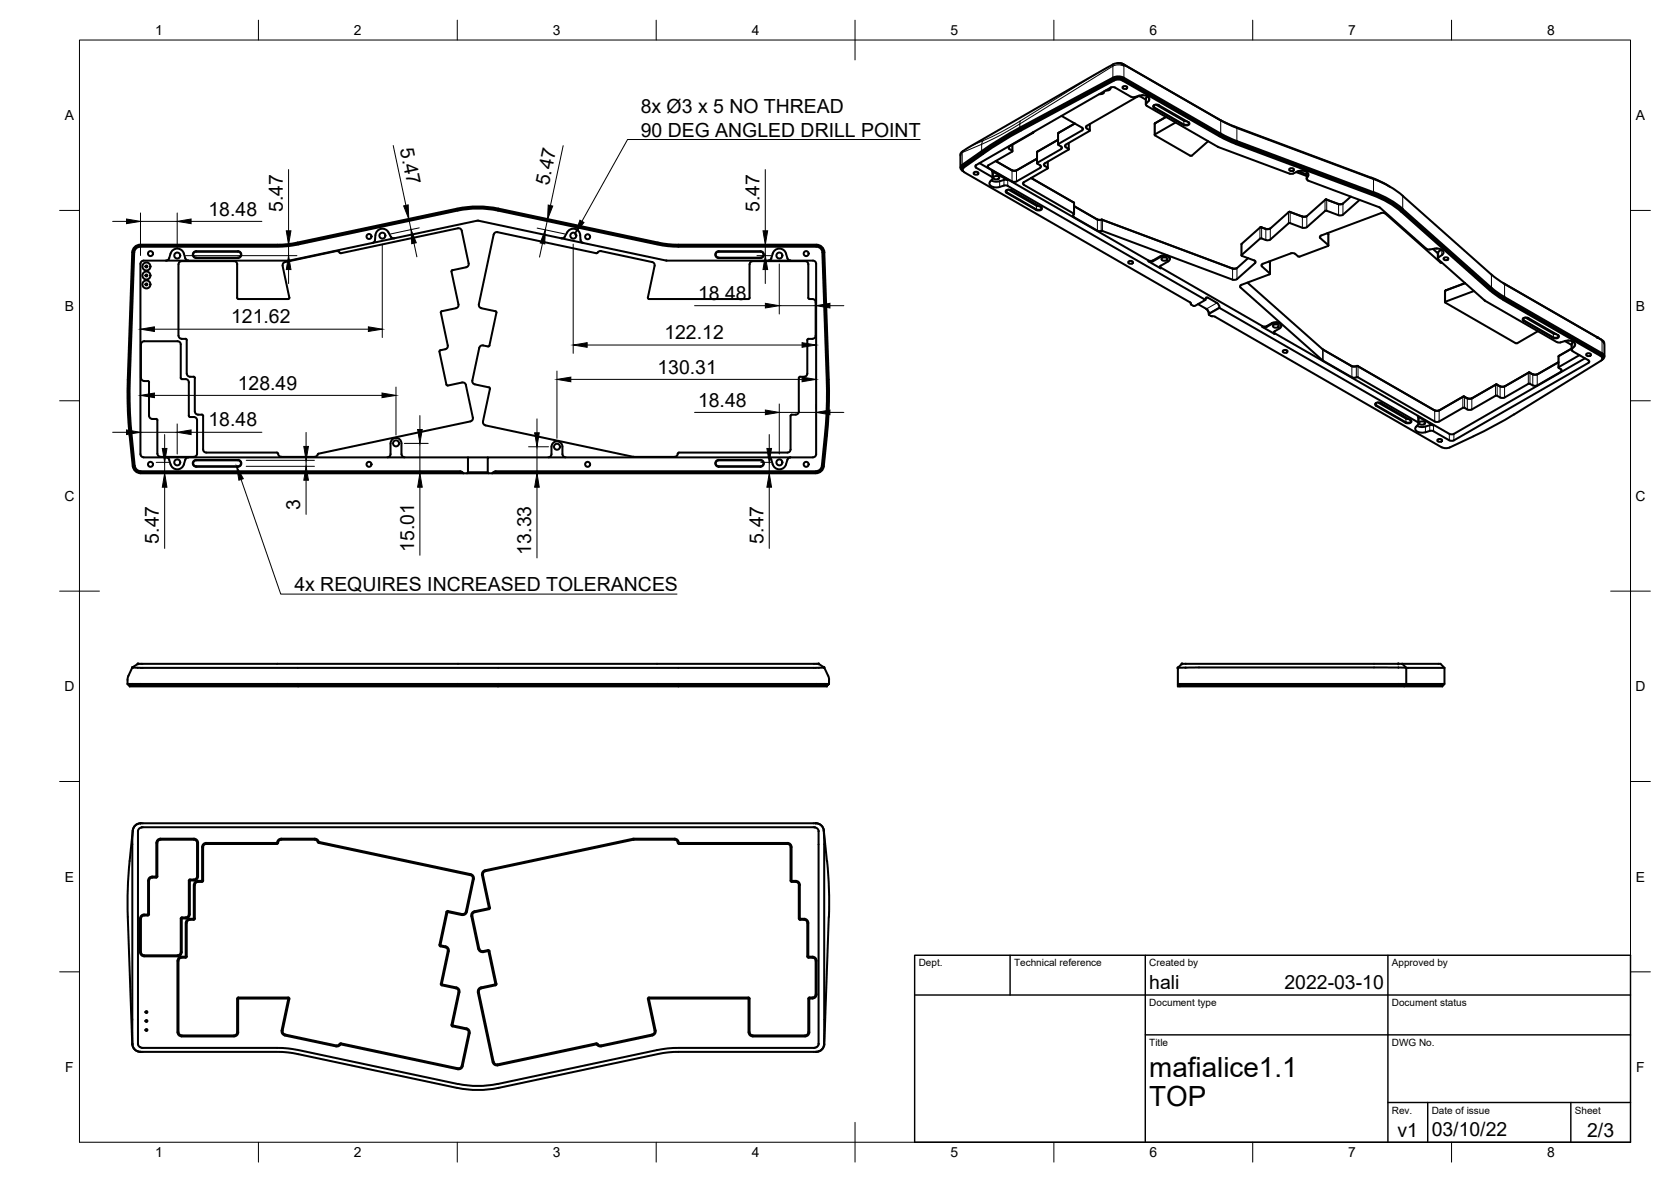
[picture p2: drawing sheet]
<svg xmlns="http://www.w3.org/2000/svg" width="420mm" height="297mm" viewBox="0 0 420 297" stroke-linecap="round" stroke-linejoin="round" font-family="sans-serif">
<!-- layer: Visible -->
<g fill="none" stroke="#000" stroke-width=".51">
<path d="M279.8 19.5l-25.2 13.6-7.8 4.9M279.8 19.5l1.4-.3 1.4 .3 24.3 14.1 2.3 1.1 36.2 13.6M280 19.8l-27.9 15.2-9.9 6.7-.4 .6 .3 .7M280 19.8l1.5-.2 .9 .2 24.4 14.1 4.1 1.9M280.9 15.9l1.4 .1 24.6 14.3 4.1 1.8M282.2 20l24.4 14M282.2 19.9l-1.2-.2-.8 .2-25.3 13.6-7.7 4.9M282.6 16.2h.1M283.1 16.5l-1.6-.6-1.7 .3-36.5 21-1.7 1.4-.1 3.6M246.8 38l-4.8 3.4a.86 .86 0 0 0-.5 .9 .86 .86 0 0 0 .6 .7M247.2 38.4l-4.8 3.4-.3 .4-.1 .5M253.8 37.5l.7 .4"/>
<path d="M253.8 36.8l-.2 .3 .2 .3M254.5 38.1l-6 3.4M254.5 37.8v.3M254.6 36.4v1.6M259.8 33.2l-6 3.6M259.8 33.2v.1M260.8 39.9l-5.2 2.9-.6 .2-.5-.2-4.1-2.3M260.8 38.1v2.9M266 35.1l-5.2 3 .2-.1M266 33.5v2.8M266.1 36.4l.7 .4M266.2 33.4l-.1 .1"/>
<path d="M266.2 36.2v.2M266.3 33.3l-.2 .1M266.8 36.8l.2 .3-.2 .3-6 3.5M266.9 29.1l5.2 3 .2 .3-.2 .3-6 3.5M268.6 37.6l-5.9 3.5-.2 .4 .9 .6v.3l-6 3.4-.2 .3 .2 .3M268.7 35.9v1.6M270.3 31l-4.2 2.4M273.2 32.3l.8 .5-6.2 3.7v.3l.8 .6 .1 .2M274 31.2v1.6M277.6 23a.86 .86 0 0 1-1.2 .7M279.2 22a.86 .86 0 0 1-1.2 .7M279.3 22l-33.9 19.5"/>
<path d="M279.3 22l.5-.1 .6 .1 4 2.3a2.47 2.47 0 0 0 2-.2l1.7 .9M282.4 21.7a.68 .68 0 0 1 1 .4 .68 .68 0 0 1-.6 .3 .68 .68 0 0 1-.6-.5zM285.9 24.3l-12.6 7.3-.3 .3 .3 .4M286.4 24h1.3a.98 .98 0 0 1 1 .3 .98 .98 0 0 1 .1 1.1M286.7 24.2l-.8 .1M287.1 23.9h.3M288.1 24.8v1.5M288.2 24.6l-.1 .2M288.5 24.3l-.3 .3M288.8 25.4l-.7 .8 .3 .4 17.8 10.3 18 6.7h1M290.2 27.1l7.4 4.3M290.2 26.4l-.1 .2 .2 .4"/>
<path d="M290.3 27l7.4 4.3M290.4 31l2.8-1.6zM290.4 31l-.1 2.9M290.7 26.3l7 4M291.4 26.4l7.4 4.3M291.4 26.4l-.6-.1-.6 .1-.3 .4 .3 .3M295.6 30.8l-5.3 3.1 9.1 5.3 .3-.1 4.1-3.6M297.7 30.3l.7 .2M298.8 30.7l.2 .2a.81 .81 0 0 1-1.3 .4M298.8 30.7l.3 .3-.3 .4-.6 .1-.6-.1M306.3 29.8l4.2 2 34.3 12.9M306.6 34.3l-24.4-14.1-1.2-.2-.8 .2-26.2 14.1-6.8 4.4-4.9 3.4-.3 .6 .5 .6 56.7 32.7"/>
<path d="M306.6 34l4.2 1.9M306.6 34.3l4.2 1.9M310.7 36.2l34.4 12.8a23.3 23.3 0 0 1 7.2 4.2M310.7 35.9l34.4 12.9M310.9 35.8l34.3 12.8M311 32.2l34.4 12.8a23.7 23.7 0 0 1 7.3 4.2l22.3 19.8 3.3 2.3M94.4 59.1l-.2 1.5-.5 .4M94.4 59.1a1.75 1.75 0 0 1 1.4-1.6 1.75 1.75 0 0 1 1.9 .9l.7 1.3 .7 .2M114.9 52.4l-42.6 9-37 .1a2 2 0 0 0-2 1.9l-1.2 32v5.6a150.9 150.9 0 0 0 1.3 16.1M115 52.4a25 25 0 0 1 10.4 0l42.6 9 37.3 .1a2 2 0 0 1 2 1.9M115 52.7l-40.1 8.5-2.6 .4-2.6 .2h-34.4a1.75 1.75 0 0 0-1.8 1.6l-1.1 32-.1 5.6a138.9 138.9 0 0 0 1.4 16.5 1.75 1.75 0 0 0 1.7 1.2h80.8M115 52.7a24.8 24.8 0 0 1 10.3 0l40 8.5 2.7 .4 2.6 .2h34.7a1.75 1.75 0 0 1 1.7 1.6l1.1 32 .1 5.6a143.5 143.5 0 0 1-1.4 16.5 1.75 1.75 0 0 1-1.6 1.2h-81.2"/>
<path d="M116.1 58l1.7 8.2a.79 .79 0 0 1-.6 1M116.1 58a.79 .79 0 0 0-1-.6l-29.4 6.2-.7-.4-.5-.1-12.8 2.8a.79 .79 0 0 0-.6 .9M141.2 59.9l.5-.1 .3-.3a2.25 2.25 0 0 1 2.5-2 2.2 2.2 0 0 1 1.5 2.8l.2 .5 .4 .2M245 43.3a.68 .68 0 0 1 1 .3 .68 .68 0 0 1-.6 .3 .68 .68 0 0 1-.6-.5zM245.4 42.1l4.2 2.5v.4l-.8 .9a1.54 1.54 0 0 0 2.1 1.2l.5-.1a2.1 2.1 0 0 1 2-.3l49.7 28.7-2.7 1.5-.9-.4-.3-.5M245.4 41.5l-.2 .3 .2 .3M246.3 41l42.5 24.4 .8 .1 2.2-1.1a1.64 1.64 0 0 1 2.4 .5v.2M248.5 41.5l-.2 .3 .2 .4M249.2 45.3l.8 .3 1.4-.1M249.7 44.8v-1.5l-.3-.3 4 2.3a2.23 2.23 0 0 0-2 .3M250 44.4l.5-.2a.58 .58 0 0 1 .7 .6l-.7 .3a.58 .58 0 0 1-.7-.6zM252.9 47.9l.5-.2 .9 .1 7.4 4.3 .2 .5-.4 .3-1-.1-7.4-4.3z"/>
<path d="M253.1 47.8l-.1 .2 .2 .4 7.4 4.2 .5 .2a.59 .59 0 0 0 .8-.6l-.2-.2M253.6 47.7l7 4 .7 .1M254.3 42.7l.7 .2 .8-.2M257.4 46.4l12.6 7.3v.2M259.3 44.7l10.7 6.2-.2-.1M260.8 41.1l.9 .6-.2 .5-5.9 3.4-.6 .1-.5-.1-6-3.4M260.8 40.9v.2M263.5 40.6v1.6M270 50.9l.1 2.9M270 54.6l6.2 3.4h1l33 12.3 .8-.1 4.7-4.3-.1-.3-3.3-1.3-.1-.2M270 53.9l-.2 .4 .2 .2M270.1 51.8l6.1 3.5h1l32.7 12.2 .6 .1 .5-.2 2.8-2.5"/>
<path d="M275.8 55.1l1.2 .1M277 55.2h.1M277.1 55.2l32.7 12.2M316.8 57.2l-4.6 4.1M316.8 57.2l.4-.1 1.1 .5M316.8 57.2l.3-.1 1.1 .4M319.4 57.4l-.5 .2-.6-.1M324.2 53.2l-.2 .1M324.3 53.2h-.1M324.3 53.2l3.2 1.2M324.3 42.4a.68 .68 0 0 1 1.1 .3 .68 .68 0 0 1-.7 .3 .68 .68 0 0 1-.6-.5zM324.4 53.3h-.4l-4.6 4.1-1.2 .1"/>
<path d="M325.2 43.6a2.82 2.82 0 0 1 3.7 0v.6l-.3 .7M325.9 43.3l2.6 .9M326.4 43l2.1 .8M327.1 42.9h.3M327.5 57.2l-3.4-1.1-4.7 4.1M328.6 54.3l-1.2 .1M328.6 54.3l-.5 .2-.6-.1M328.6 44.9l.1 .3 .2 .2M328.6 43.4l-.1 1.6M328.7 43.3l-.1 .1M328.9 45.4l18.1 6.8M332 59.8l2 1.8-.1 .2"/>
<path d="M332.2 59.2l15-5.7h.6l.5 .2 13.9 12.3h.4M332.2 59.2l-.3 .3 .1 .3M333.2 53l-4.6 4.1-.5 .2-.6-.1M333.2 50.2l.3-.1 2.9 1.1h1.2M333.6 53h-.4M333.7 58.6l.3 .2M334 58.8v2.9M339.7 49.4l-2 1.8-.5 .2-3.9-1.2-4.7 4.1M341.9 50.2l-4.4 3.9h-.9l-3-1.1M344.8 44.6l2.4 1 2.3 1.3M345.1 48.7a23.3 23.3 0 0 1 7.2 4.2M345.2 48.6a23.5 23.5 0 0 1 7.3 4.2l22.3 19.8"/>
<path d="M345.4 48.3a23.7 23.7 0 0 1 7.3 4.2M347 52.2l11.6 10.3a2.22 2.22 0 0 0 2.1 0l1.3 .1a.84 .84 0 0 1 .9 .5 .84 .84 0 0 1-.4 1l-.9 .7 .1 .4M352.3 52.9l23.6 20.8 26.6 15.5 .4 .6M352.3 53.2l22.3 19.8 3.4 2.3M352.7 52.5l23.6 20.9 26.5 15.4a.86 .86 0 0 1 .6 .8 .86 .86 0 0 1-.6 .8M36.1 65.5a.83 .83 0 0 0-.8 .8v47.8a.79 .79 0 0 0 .8 .8M42.5 64.9l-.3 .4-.4 .2M46.2 63.7l.5 1.4 .7 .4M46.2 63.7a1.75 1.75 0 0 0-1.6-1.2 1.75 1.75 0 0 0-1.7 1.2l-.4 1.2M48.8 63.5l.5-.2 10.5-.1a.75 .75 0 0 1 .8 .8 .75 .75 0 0 1-.8 .7h-10.5a.75 .75 0 0 1-.7-.4 .75 .75 0 0 1 .2-.8zM49.3 63.1h10.5M49.3 63.1a.86 .86 0 0 0-.8 .9 .86 .86 0 0 0 .8 .8h10.5a.86 .86 0 0 0 .9-.8 .86 .86 0 0 0-.9-.9"/>
<path d="M71.1 66.8l1.6 8M72.8 74.8l-.3 .3h-12.7l-.2-.2v-8.5a.79 .79 0 0 0-.8-.8h-13.1a.83 .83 0 0 0-.8 .8v17.9a.79 .79 0 0 0 .8 .8M72.8 65.5h-36.7M117.2 67.2l-3.4 .7-.3 .2 1.8 8.4a.79 .79 0 0 1-.6 .9l-3.6 .8-.3 .2 1.8 8.4a.79 .79 0 0 1-.6 .9l-1.3 .3M120.4 76.5a.83 .83 0 0 0 .6 1l3.6 .7 .2 .2-1.7 8.4-.4 .3-1.2-.3a.82 .82 0 0 0-1 .6l-1.7 8.2a.79 .79 0 0 0 .6 1M146.6 61.1l-26.4-5.7-47.4 10.1M146.6 61.1l20.9 4.4M162.9 74.8l1.7-8a.79 .79 0 0 0-.6-.9l-12.9-2.8-.5 .1-.7 .4-24.8-5.3a.79 .79 0 0 0-1 .6l-3.7 17.6M162.9 74.8l.3 .3h25M167.5 65.5h36.9a.79 .79 0 0 1 .8 .8v47.8a.79 .79 0 0 1-.8 .8M180.2 63.5l.5-.2 10.5-.1a.75 .75 0 0 1 .8 .8 .75 .75 0 0 1-.8 .7h-10.5a.75 .75 0 0 1-.7-.4 .75 .75 0 0 1 .2-.8zM180.7 63.1h10.5"/>
<path d="M180.7 63.1a.86 .86 0 0 0-.8 .9 .86 .86 0 0 0 .8 .8h10.5a.86 .86 0 0 0 .9-.8 .86 .86 0 0 0-.9-.9M188.5 66.4v8.5M188.5 74.8l-.3 .3M193.2 65.5l.5-.2 .2-.4a2.52 2.52 0 0 1 1.6-2.4 1.75 1.75 0 0 1 2.1 1.2l.5 1.4 .7 .4M202.4 65.6h-13.1a.79 .79 0 0 0-.8 .8M202.4 65.6a.79 .79 0 0 1 .8 .8v8.5l.2 .2h.9a.79 .79 0 0 1 .8 .8v8.5a.79 .79 0 0 1-.8 .7M207.3 63.4l1.1 32v5.6a150.9 150.9 0 0 1-1.3 16.1M283.8 65.7a.68 .68 0 0 1 1.1 .3 .68 .68 0 0 1-.7 .3 .68 .68 0 0 1-.5-.5zM291.6 67l.2 .2M291.8 67.4l-.1-.5 2.4-1.5a1.06 1.06 0 0 0-1.5-1.1l-3 1.5-.8-.1 3 1.7M291.8 67.2l25.6 14.7M292.3 64.8l.5-.1a.58 .58 0 0 1 .7 .5l-.7 .3a.58 .58 0 0 1-.7-.5z"/>
<path d="M299.4 76.2v.2M301.2 76.4l2.4 1.4 .4 .9M303.1 75.4l.2-.6h.4l2.5 1.5 .4 1.1M303.2 77.6l.6 .6 .2 .7M304 78.7v.2M305.5 79.6l57 32.8M305.6 79.6l-1.1-.2-.5-.3v-.2l2.6-1.5 49.9 28.7 .2 .4-.1 .1M311 67.4h-1.2M312.1 61.4v2.8M312.1 71.6l-.3 .3 .1 .3 20.8 18.4M312.2 61.3l-.1 .1M313.6 71l19.1 16.9"/>
<path d="M318.3 60.3l-1.1-.4-.4 .1-4.6 4.1M319 65.7l.3 .3v2.8M319.4 60.2l-.5 .2-.6-.1M333.9 61.8l-7.1 2.7-.4-.1a1.61 1.61 0 0 0-1.5-.8l-7.6 2.8v.5l2 1.9-7.2 2.8M360.3 62.6l1.2 1.1M361.1 62.4h.2M361.5 63.5v1.4M361.7 65.2l11.6 10.3M362.4 62.7l-.9 .8M363.1 64.8a.68 .68 0 0 1 1.1 .3 .68 .68 0 0 1-.7 .3 .68 .68 0 0 1-.5-.5zM363.5 75.8l-.1 .2 17.7 10.2h.4l5.2-3M363.6 72.9h.1"/>
<path d="M368.4 71.1l-5 1.9M368.4 71.2l-5 1.9-.1 2.8M370.6 73.1l-7.1 2.7M373.3 75.5l18.1 10.5M374.8 72.6l3.3 2.4M378 75.4l24.5 14.1a.64 .64 0 0 1 .4 .6 .64 .64 0 0 1-.4 .6M378 71.2l25 14.4 .4 .9v3.1M378.1 75l24.6 14.1M383.1 79.9l-.1 .4 .2 .2M383.6 79.8l7 4 .7 .1M384.3 79.9l7.4 4.3M384.3 79.9l-.9-.1-.6 .5 .3 .3 7.4 4.3"/>
<path d="M35.5 95a.79 .79 0 0 0 .7 .7M36.2 95.8l1.2 .1 .1 8.6a.83 .83 0 0 0 .8 .8h1l.3 .3M36.2 85.8h8.5a.79 .79 0 0 1 .7 .7v8.5l.4 .3h.9M36.2 85.8a.79 .79 0 0 0-.7 .7l-.1 8.5M45.7 85.2h1M46.7 85.1l.2 .4 .1 8.4a.79 .79 0 0 0 .8 .8h.9M46.7 95.3a.79 .79 0 0 1 .8 .8M47.5 96.1v8.4M48.7 94.7l.3 .3M49 95v8.4M110.7 88l-.2 .4 1.7 8.3M112.3 96.6l.3 .3"/>
<path d="M116.2 96.1l-3.6 .8M116.2 96.1a.79 .79 0 0 1 .9 .6l1.8 8.3M119.4 96.6l3.6 .8M123 97.3l.2 .4-1.7 8.2a.79 .79 0 0 0 .6 1M200.9 95v8.4M202.2 94.7h-1l-.3 .3M203.3 85.2h1M203.3 85.1l-.3 .3v8.5a.79 .79 0 0 1-.8 .8M317.4 81.9l.6 .2 .5-.2M319.8 81.4l-1.5 .8-.9-.1 3.1 1.8-.2-.5 1.5-.9M319.8 81.4l1.2-.3a.93 .93 0 0 1 1.1 1.1l-.3 .3M320.3 83.5l.2 .2"/>
<path d="M320.3 81.6l.5-.1a.58 .58 0 0 1 .7 .5l-.7 .4a.58 .58 0 0 1-.7-.6zM320.5 83.7l43.9 25.3M322.2 81.7a1.62 1.62 0 0 0-2.4-.5l-1.3 .7M322.2 81.8v.1M322.7 88a.68 .68 0 0 1 1 .4 .68 .68 0 0 1-.6 .3 .68 .68 0 0 1-.6-.5zM332.7 87.8l7.2 4.2M332.7 90.6l7.2 4.2M339.8 91.9l.7 .2 .8-.2 19.3 11.1 .7 .2 .7-.2M339.9 92l.6 .1 1-.1 19.5 11.2 .9-.1 6.1-3.5M339.9 94.8l.6 .1 1-.1M341.5 94.8l19.5 11.2 .9-.1 5.9-3.4M367.8 99.7h.5"/>
<path d="M368.1 99.6l.7 .4M368.3 99.7l.6 .4M376 96.7h.5M376.2 96.6h.1M376.2 96.6l-6.1 3.5M376.3 96.6l.9 .5M377 97l.8 .2 .7-.2M377.2 99.9l-.7-.4h-.5l-6.2 3.5a1.78 1.78 0 0 1-1.5-.5M377.2 97.1l.6 .1 .5-.1M377.2 99.9l.6 .1 .5-.1M383.2 80.5l7.4 4.3 .5 .1a.59 .59 0 0 0 .8-.5l-.2-.2M384.3 96.5l-6 3.4"/>
<path d="M384.3 93.7h.4M384.3 96.5h.4M385.2 94l.8 .1 .7-.1M385.4 94.1l-.9-.5-6.2 3.5M385.4 94.1l.6 .1 .5-.1M391.5 86a2.21 2.21 0 0 0 2-.3l1.7 1M391.7 84.2l.3 .4-.3 .3-.6 .2-.6-.2M391.9 91l-5.4 3.1M391.9 89.4v3M391.9 92.2v.3l.7 .4-.1 .5-6.2 3.5a1.89 1.89 0 0 1-1.6-.4M392.1 89.4l-.2 .1M393.5 85.7l1.3-.1a.98 .98 0 0 1 1 .4 .98 .98 0 0 1 .1 1.1l-.7 .6 .2 .5"/>
<path d="M394.2 85.6h.3M395.2 87.6l-3.3 1.9M395.2 86.5v1.4M395.4 88.3l4 2.2 .2 .5-34 19.7M395.6 85.9l-.4 .6M397.2 89.2l-5.3 3.1M398.5 90.1l-32.9 18.9M399 88.9a.68 .68 0 0 1 1 .3 .68 .68 0 0 1-.6 .3 .68 .68 0 0 1-.6-.5zM401.7 84.8l.8 .5M402.5 90.7l-21.8 13.4M402.7 89.1a.74 .74 0 0 1 .4 .6 .74 .74 0 0 1-.3 .7M402.9 89.8v.3"/>
<path d="M33.4 117.1a2.04 2.04 0 0 0 2 1.8h169.7a2.04 2.04 0 0 0 2-1.8M33.9 117.1a129.4 129.4 0 0 1-1.3-21.7l1.2-32a1.49 1.49 0 0 1 1.4-1.4h34.5l2.6-.1 42.8-9a24.5 24.5 0 0 1 10.1 0l42.7 9 2.7 .1h34.7a1.49 1.49 0 0 1 1.5 1.4l1.1 32v5.6a157 157 0 0 1-1.2 16.1M33.9 117.1a1.49 1.49 0 0 0 1.5 1.3h80.3l.9 .5M36.1 114.9h11.2M39.6 105.6v8.4M39.6 114a.79 .79 0 0 0 .8 .8M40.4 114.8h8.3M41.8 114.9l.4 .2 .3 .4M42.5 115.5a2.55 2.55 0 0 0 1.6 2.4 1.75 1.75 0 0 0 2.1-1.2M47.3 114.9h70.4v3.8l-.3 .2M47.4 114.9l-.7 .4-.5 1.4M47.5 104.5l.3 .3h.9"/>
<path d="M48.7 115.8l.6-.2h10.5a.86 .86 0 0 1 .9 .8 .86 .86 0 0 1-.9 .9h-10.5a.86 .86 0 0 1-.8-.5 .86 .86 0 0 1 .2-1zM48.8 104.8a.79 .79 0 0 1 .8 .8v8.4a.79 .79 0 0 1-.8 .8M48.8 115.9l.5-.2h10.5a.75 .75 0 0 1 .8 .7 .75 .75 0 0 1-.8 .8h-10.5a.75 .75 0 0 1-.7-.5 .75 .75 0 0 1 .2-.8zM49 103.4a.79 .79 0 0 0 .8 .8M49.8 104.2h1M50.8 104.2l.3 .3M51.1 104.5v8.4a.79 .79 0 0 0 .8 .8h17.7M69.6 113.7l.3 .3a.79 .79 0 0 0 .8 .8M70.7 114.8h8.4M80.1 114l-.5 .6-.5 .2M98.2 111.4v2.7a.79 .79 0 0 1-.8 .8M98.2 111.4a1.37 1.37 0 0 1 1.4-1.3 1.37 1.37 0 0 1 1.3 1.3"/>
<path d="M100.9 111.4l.1 2.7a.79 .79 0 0 0 .8 .8M117.7 114.9h4.9M117.7 118.7h4.9M118.3 105.9l-38.2 8.1M118.9 104.9a.79 .79 0 0 1-.6 1M122 106.9l37.4 7.9M137.9 114.9a.79 .79 0 0 0 .8-.8v-1.8a1.38 1.38 0 0 1 1.3-1.4 1.38 1.38 0 0 1 1.4 1.4v1.8a.83 .83 0 0 0 .8 .8M159.4 114.8h10.2M180.1 115.8l.6-.2h10.5a.86 .86 0 0 1 .9 .8 .86 .86 0 0 1-.9 .9h-10.5a.86 .86 0 0 1-.8-.5 .86 .86 0 0 1 .2-1zM180.2 115.9l.5-.2h10.5a.75 .75 0 0 1 .8 .7 .75 .75 0 0 1-.8 .8h-10.5a.75 .75 0 0 1-.7-.5 .75 .75 0 0 1 .2-.8zM193.2 114.9h-70.6v3.8l.3 .2M193.2 114.9h11.2"/>
<path d="M193.2 114.9l.5 .2 .2 .4a2.55 2.55 0 0 0 1.6 2.4 1.73 1.73 0 0 0 2.1-1.2l.5-1.4 .7-.4M198 113.7h-27.3l-.3 .3a.8 .8 0 0 1-.8 .8M198.8 104.5v8.4a.79 .79 0 0 1-.8 .8M199.1 104.2h1M199.1 104.2l-.3 .3M200.9 103.4a.79 .79 0 0 1-.8 .8M206.6 117.1a1.53 1.53 0 0 1-1.5 1.3h-80.5l-.9 .5M345.8 101.4l.8-.3 .6 .2 7.5 4.2 .1 .6-.4 .3-1-.2-7.4-4.2zM346 101.2l-.1 .2 .2 .4M346.1 101.9l7.4 4.2 .5 .1a.59 .59 0 0 0 .8-.5l-.2-.2M346.5 101.1l7 4.1 .7 .1M356.6 106.6l-.7 1a1.54 1.54 0 0 0 2.1 1.1l.4-.1a2.19 2.19 0 0 1 2-.2l4 2.3"/>
<path d="M356.7 106.4v-1.4l-.2-.3 3.9 2.2a2.1 2.1 0 0 0-2 .3l-.9 .1-1.2-.3M357 106l.6-.1a.58 .58 0 0 1 .7 .5l-.7 .4a.58 .58 0 0 1-.7-.6zM361.6 110.4a.68 .68 0 0 1 1 .4 .68 .68 0 0 1-.7 .3 .68 .68 0 0 1-.5-.5zM362.5 112.4l1.2 .2 .8-.2M364.4 110.7l.6 .1 .6-.1M364.4 109l.6 .2 .6-.2M367.8 102.5h.5M368.8 100l.7 .2 .8-.2M369 100.1l.5 .1 .6-.1M380.7 104.1l-6.3 3.6-9.9 4.8M32.1 171.9h176.3M32.1 171.9l.2 .2h175.9l.2-.2"/>
<path d="M32.6 172.1v.4h175.3v-.4M33.3 167.7l1.4-.9h171.1l1.4 .9zM33.3 167.7l-1.1 2.3-.1 1.9M207.2 167.7l1 2.1M208.2 169.8l.3 .8-.1 1.3M296.2 167.8h57.4M296.2 167.8v4.7h56.9M296.2 171.9h57.4a2.57 2.57 0 0 1-2 .2h-53.6a2.33 2.33 0 0 1-1.8-.2zM296.2 167.8h.1M296.7 172.1v.4M352.6 166.8h-55.4l-1 1M352.6 166.8h.1"/>
<path d="M352.6 166.8h9.6l1 1M352.6 166.8l1 1M353.1 172.1v.4h9.6v-.4M353.6 167.8h9.6M353.6 167.8v4.1h9.6M363.2 167.8v4.1l-.3 .2h-9.6M35.4 206.9h.1M35.4 206.9a2 2 0 0 0-2 1.8l-1.1 11.2-.2 7 1.2 35.5a2.06 2.06 0 0 0 2.1 1.9M39.3 211.8v8.4M39.6 211.8v8.4M48.7 210.8h-8.3a1.05 1.05 0 0 0-1.1 1M48.7 211h-8.3a.79 .79 0 0 0-.8 .8"/>
<path d="M48.8 211a.79 .79 0 0 1 .8 .8v8.4a.79 .79 0 0 1-.8 .8M48.8 210.8a1.05 1.05 0 0 1 1 1v8.4a1.05 1.05 0 0 1-1 1.1M50.8 212.9v8.5M51.1 212.9v8.4l-.3 .3M69.6 211.8h-17.7a1.05 1.05 0 0 0-1.1 1.1M69.6 212.1h-17.7a.79 .79 0 0 0-.8 .8M69.6 212.1l.3-.3a.8 .8 0 0 1 .8-.8l8.7 .1 .7 .7 38.2 8.1M69.7 211.8h-.1M80.2 211.6l38.1 8.1M80.2 211.6l-.1-.1a1.05 1.05 0 0 0-1-.7h-8.4a1.05 1.05 0 0 0-1 1M118.3 219.9a.79 .79 0 0 1 .6 1l-1.8 8.2a.79 .79 0 0 1-.9 .6M118.3 219.7a1.05 1.05 0 0 1 .8 1.2"/>
<path d="M198 211.8h-27.3a1.05 1.05 0 0 0-1.1-1h-10.4l-37.2 7.9a1.05 1.05 0 0 0-.8 1.2l1.7 8.3-3.6 .8a1.05 1.05 0 0 0-.8 1.2l1.7 8.3M198 212.1h-27.3l-.3-.3a.79 .79 0 0 0-.8-.8h-10.3l-37.2 7.9a.83 .83 0 0 0-.7 1l1.8 8.4-.2 .2-3.6 .7a.79 .79 0 0 0-.6 1l1.7 8.2M198 212.1a.79 .79 0 0 1 .8 .8M198 211.8a1.05 1.05 0 0 1 1 1.1M198.8 212.9v8.4l.3 .3h1a.79 .79 0 0 1 .8 .8M199 212.9l.1 8.5a1.7 1.7 0 0 1 1.8 .4l.2 .6M204.9 207.9h-169.3a1.06 1.06 0 0 0-.9 1v53.6l.3 .5 .8 .3 36.6 .2 2.7 .4 40 8.5M204.9 207.9h.1M204.9 207.9a1.09 1.09 0 0 1 .9 .9v53.5M205.1 206.9h-169.8l-1 .3-.6 .6a4 4 0 0 0-.4 2.8v51.9l.2 .7 .5 .7 .7 .3 .7 .1M205.1 206.9h.1M205.2 206.9a2 2 0 0 1 1.9 1.8l1.2 12.3 .1 9.4"/>
<path d="M205.2 206.9l.9 .2 .7 .7a4 4 0 0 1 .4 2.8v51.9l-.2 .7-.5 .7-.7 .3-.7 .1M36.2 229.8a1.05 1.05 0 0 0-1 1.1v8.4a1.05 1.05 0 0 0 1 1M36.2 230.1a.83 .83 0 0 0-.8 .8l.1 8.4a.79 .79 0 0 0 .7 .8M39.3 220.3h-1a1.05 1.05 0 0 0-1.1 1v8.5h-1M39.3 220.2v.1M39.6 220.2l-.3 .3h-1a.79 .79 0 0 0-.8 .8v8.5l-.3 .3h-1M45.7 230.8h1M45.7 230.6h1M45.8 230.8l-.1 8.5a1.05 1.05 0 0 1-1 1h-8.5M45.8 230.5l-.4 .4v8.4a.79 .79 0 0 1-.7 .8h-8.5M48.7 230.9a1.64 1.64 0 0 0-1.8 .4l-.2 .7v8.4a1.67 1.67 0 0 0-1.9 .4l-.2 .7v17.9a1.05 1.05 0 0 0 1.1 1M48.7 231.1h-.9a.83 .83 0 0 0-.9 .9l.1 8.4-.3 .3h-1a.83 .83 0 0 0-.8 .8v17.9a.83 .83 0 0 0 .8 .8h13.2a.79 .79 0 0 0 .7-.8v-8.4"/>
<path d="M48.7 221.3h-1v8.5a1.05 1.05 0 0 1-1 1M48.7 221h-.9l-.3 .3v8.4a.79 .79 0 0 1-.8 .8M49 222.4v8.5M49 230.8l-.3 .3M50.8 221.4a1.67 1.67 0 0 0-1.9 .4l-.2 .6v8.5M50.8 221.6h-1a.79 .79 0 0 0-.8 .8M110.7 237.8l1.3 .3a.79 .79 0 0 1 .6 .9l-1.8 8.4 .3 .2 3.6 .8a.79 .79 0 0 1 .6 .9l-1.8 8.4 .3 .2 3.4 .8a.79 .79 0 0 1 .6 .9l-1.7 8.2a.79 .79 0 0 1-.9 .6l-29.5-6.2-.7 .5h-.4M112 237.8a1.05 1.05 0 0 1 .8 1.3l-1.7 8.2 3.6 .8M112.6 229.2l-1.9 8.3 1.3 .3M112.6 228.9l3.6 .8M112.6 228.9l-.3 .3-1.8 8.3 .2 .3M119.1 220.9l-1.7 8.2a1.05 1.05 0 0 1-1.3 .8l-3.6-.7"/>
<path d="M120.3 238.4a1.08 1.08 0 0 0 1.2 .9l1.3-.3 1.8 8.3-3.7 .8M120.5 238.4a.82 .82 0 0 0 1 .6l1.5-.2 1.8 8.4-.2 .4-3.6 .8a.79 .79 0 0 0-.6 .9M200.9 222.4v8.5M200.9 230.8l.3 .3h1M201.1 222.4v8.5M201.1 230.8l1.1 .1M202.2 231.1a.79 .79 0 0 1 .8 .8v8.5l.3 .3h1a.79 .79 0 0 1 .8 .8v8.4a.79 .79 0 0 1-.8 .8h-.9l-.2 .3M202.2 230.9a1.05 1.05 0 0 1 1 1l.1 8.5a1.7 1.7 0 0 1 1.8 .4l.2 .7M208.4 230.4l-1.1 32M59.6 251l.3-.3h12.6l.3 .3M59.9 251v8.4a1.05 1.05 0 0 1-1 1M59.9 251h12.6"/>
<path d="M70.8 259a1.05 1.05 0 0 0 .8 1.2M71.1 259a.79 .79 0 0 0 .6 1M71.7 260l12.8 2.7M72.5 251l-1.7 8M72.7 251l-1.6 8M113.8 257.7l3.5 .7a1.05 1.05 0 0 1 .8 1.3l-1.8 8.2a1.01 1.01 0 0 1-1.2 .8M114.7 248.1a1.05 1.05 0 0 1 .8 1.3l-1.7 8.3M120.1 249.4l3.8 17.5a1.05 1.05 0 0 0 1.2 .8M120.4 249.3l3.7 17.6M121 248.1a1.05 1.05 0 0 0-.8 1.3M162.9 251l1.7 8a.79 .79 0 0 1-.6 1M164 260l-12.9 2.7"/>
<path d="M188.2 250.9h-25l1.6 8.1a1.04 1.04 0 0 1-.8 1.2M188.2 250.7h-25l-.3 .3M188.2 250.7l.3 .3M188.2 250.9v.1M188.2 251v8.4a1.05 1.05 0 0 0 1.1 1M188.5 251v8.4M188.5 259.4a.79 .79 0 0 0 .8 .8h13.1M203.2 251v8.4a.79 .79 0 0 1-.8 .8M203.5 251v8.4a1.05 1.05 0 0 1-1.1 1M205.3 241.5v8.4M205.3 249.9a1.05 1.05 0 0 1-1 1l-.8 .1M35.4 264.3l36.9 .2 42.6 8.9"/>
<path d="M45.7 260.5h13.1M71.6 260.2l12.9 2.8a1.07 1.07 0 0 0 1.2-.6l29.4 6.3M125.1 272.4a24 24 0 0 1-9.9 0M151.1 262.7h-.5l-.7-.5-24.8 5.3a.82 .82 0 0 1-1-.6M164 260.2l-12.8 2.8a1.07 1.07 0 0 1-1.2-.6l-24.9 5.3M189.3 260.5h13.1M205.1 264.3l-37.1 .2-42.6 8.9a25 25 0 0 1-10.4 0M205.8 262.3l-.3 .7-.8 .3-36.8 .2-2.7 .4-40.1 8.5M205.8 262.3h.1M207.3 262.4a2.06 2.06 0 0 1-2.2 1.9"/>
<circle cx="92.8" cy="59.4" r=".62"/>
<circle cx="96.1" cy="59.2" r=".75"/>
<circle cx="144.2" cy="59.2" r=".75"/>
<circle cx="147.8" cy="59.5" r=".62"/>
<circle cx="36.8" cy="71.5" r="1.01"/>
<circle cx="36.8" cy="69.2" r="1.01"/>
<circle cx="36.8" cy="67" r="1.01"/>
<circle cx="36.8" cy="67" r=".24"/>
<circle cx="36.8" cy="71.5" r=".24"/>
<circle cx="36.8" cy="69.2" r=".24"/>
<circle cx="37.8" cy="63.7" r=".62"/>
<circle cx="44.6" cy="64.2" r=".75"/>
<circle cx="196" cy="64.2" r=".75"/>
<circle cx="202.7" cy="63.7" r=".62"/>
<circle cx="37.8" cy="116.7" r=".62"/>
<circle cx="44.6" cy="116.2" r=".75"/>
<circle cx="92.8" cy="116.7" r=".62"/>
<circle cx="99.6" cy="111.4" r=".75"/>
<circle cx="140" cy="112.3" r=".75"/>
<circle cx="147.8" cy="116.7" r=".62"/>
<circle cx="196" cy="116.2" r=".75"/>
<circle cx="202.7" cy="116.7" r=".62"/>
<circle cx="36.8" cy="258.8" r=".24"/>
<circle cx="36.8" cy="254.3" r=".24"/>
<circle cx="36.8" cy="256.6" r=".24"/>
</g>
<g fill="#000" stroke="#000" stroke-width=".25">
<circle cx="401.7" cy="84.8" r=".24"/>
<circle cx="33.3" cy="167.8" r=".24"/>
<circle cx="34.7" cy="166.8" r=".24"/>
<circle cx="205.8" cy="166.8" r=".24"/>
<circle cx="207.2" cy="167.8" r=".24"/>
<circle cx="296.2" cy="167.8" r=".24"/>
<circle cx="297.2" cy="166.8" r=".24"/>
<circle cx="351.6" cy="166.8" r=".24"/>
</g>
<!-- layer: Visible Narrow -->
<g fill="none" stroke="#000" stroke-width=".25">
<path d="M275.5 18.7l-19 11.7a73.2 73.2 0 0 1-12.2 6.2M279.8 16.6l-23.4 14.5M279.8 16.6v2.9l.2 .3M279.8 16.6l1.4-.3 1.4 .3M279.8 16.2v.4M280.2 19.9v.3M281.7 15.9l.9 .6M282.2 16l.4 .2M282.2 20v.2M282.3 16.1l.8 .4M282.6 16.6v2.9l-.2 .4M282.6 16.5v.1"/>
<path d="M282.7 16.3l-.1 .2M241.9 38.3v3.1l.2 .3M242 38.3l-.5 .7M242 38.1l-.1 .2M247.2 35.4l-.4 .9-4.9 2M247.2 38.4v.3M253.8 36.8v.7M254.5 36.4v1.5M256.6 30.4l-.1 .7M256.6 32.4l-.2-1.3a73.8 73.8 0 0 1-9.6 5.2v1.7l.2 .3M256.8 32.5v.3M261 38l-.2 .1v2.8"/>
<path d="M266.3 33.3l-.2 .1v2.8M266.8 36.8v.7M268 36.4v.6M268.6 36v1.4M272.1 32.1v.7M273.2 31.6v.7M273.9 31.2v1.5M288.2 24.6v1.4M288.8 24.5v.9M290.3 26.4l-.1 .7M290.6 30.9l-.2 .1v2.8M297.7 30.3l-.1 1.1"/>
<path d="M306.2 29.9l.7 .4v3.3l-.1 .3M306.6 34v.3M310.5 31.8l.5 .4-.1 3.6M310.7 35.9v.3M242.3 41.8v.3M245.4 41.5v.6M248.5 41.5v.7M249.4 43v1.5M251.4 45.6v1.4M252.4 45.2v1.4M253.2 47.8l-.1 .7M253.4 45.3v1.4"/>
<path d="M254.3 42.7l.2 .1v2.8M255.8 42.7l-.2 .1v2.8M257.4 45.8v.6M260.6 51.7l-.1 1.1M261.5 41.5v.7M262.7 41.1v.6M263.4 40.7v1.4M269.8 50.8l.2 .1v2.8M270 53.9v.7M275.8 55.1l.1 .1v2.8M276.9 58l.1-2.8 .2 .1v2.7M316.8 57.2v2.8"/>
<path d="M317.1 57.1l.1 .1v2.7M318.2 57.5l.1 2.8M319.4 57.4v2.8M324 53.3v2.8M324.3 53.2l.1 2.9M327.3 54.4l.2 2.8M328.6 43.4v1.5M328.6 54.3v2.8M328.9 43.6v.6M332 59.3v.5M333.2 50.3v2.7M333.5 50.1l.1 2.9"/>
<path d="M334 58.8v2.8M336.4 51.2l.2 .1v2.8M337.7 51.2v2.8M344.8 44.7l.6 .3-.2 3.6M345.1 48.8v.2M352.3 52.9v.3M352.7 49.2v3.3l-.2 .3M288.8 65.5v.2M289.9 65.5v.2M291.8 64.4v.2M291.8 67.2v.2M299.4 76.2v.2"/>
<path d="M303.7 74.8l-.6 .4M306 76.1l-2.7 1.5M306.6 77.2l-2.6 1.5M309.8 67.4l.1 .1v2.8M311 67.4v2.8M311.9 71.7v.5M312.2 61.3v2.8M315.6 65.6v.5M317.3 66.4v.5M319.3 65.9v2.8M361.7 63.2v1.5M362.5 62.8v1.3"/>
<path d="M363.6 72.9l-.1 2.9M370.3 72.9v.3M374.6 72.7v.3M375 69v3.3l-.2 .3M378 75.1v.3M378.2 71.3h.1v3.4l-.2 .3M383.2 79.9l-.1 .7M317.4 81.9v.3M318.5 81.9v.3M319.8 81.2v.2M320.5 83.7v.2M332.6 87.8v2.8"/>
<path d="M332.7 87.9v2.7M339.7 91.9l.2 .1v2.8M341.2 92h-.2v2.8M341.3 92h.2v2.8M368 99.6l-.2 .1v2.8M368.1 99.6l.2 .1v2.8M376.2 96.6l-.2 .1v2.8M376.3 96.6l.1 .1v2.8M377 97l.2 .1v2.8M378.5 97l-.2 .1v2.8M384.5 93.6l-.2 .1v2.8M384.5 93.6l.2 .1v2.8"/>
<path d="M385.2 94l.2 .1v2.8M386.7 94l-.2 .1v2.8M390.6 83.8l-.1 1.1M392.1 89.4l-.2 .1v2.8M392.5 92.8v.6M395.2 86.3v1.4M395.8 86.1v1M399.4 90.5v.7M401.7 84.8l.7 .4M402.5 89.2v.3M402.7 85.4l.1 .3M402.8 85.7l.4 .1"/>
<path d="M402.8 85.7v.2M402.9 90.4h-.1M403.4 86.7l-.1-.4-.5-.4v2.9l-.1 .3M346.1 101.2l-.1 .8M353.5 105.2l-.1 1.1M356.5 104.7v1.4M358.4 107.2v1.4M359.5 106.9v1.4M360.4 106.9v1.5M360.6 103l.1 .2v2.7M362 103l-.1 .2v2.7M364.4 109v1.7"/>
<path d="M365.6 109v1.7M368.8 100l.1 .1v2.8M370.2 100l-.1 .1v2.8"/>
</g>
<!-- layer: Border -->
<g fill="none" stroke="#000" stroke-width=".25">
<path d="M20 10.1h390v276.9h-390zM65 5.1v5M115 5.1v5M165 5.1v5M215 5.1v10M265 5.1v5M315 5.1v5M365 5.1v5M15 52.9h5M410 52.9h5M15 100.7h5M410 100.7h5"/>
<path d="M15 148.6h10M405 148.6h10M15 196.4h5M410 196.4h5M15 244.2h5M410 244.2h5M65 287v5M115 287v5M165 287v5M215 282.1v9.9M265 287v5M315 287v5"/>
<path d="M365 287v5"/>
</g>
<!-- layer: TitleBlock -->
<path d="M230 240.1h180v46.9h-180zM230 250h180M254 240.1v9.9M288 240.1v46.9M349 240.1v46.9M288 260.1h122M349 277.1h61M359 277.1v9.9M395 277.1v9.9" fill="none" stroke="#000" stroke-width=".36"/>
<!-- layer: Dimensions -->
<g fill="none" stroke="#000" stroke-width=".25">
<path d="M98.9 36.6l3.2 15M141.6 36.6l-3.2 15.1M28.3 55.6h3.5M35.3 53.5v10.7M35.3 55.6h9.3M44.6 53.5v8.7M48 55.6h17.8M72.6 42.6v15.4M102.8 55l.6 2.7M105.4 57.3l-7.2 1.5M135.1 57.3l7 1.5M137.7 55.1l-.6 2.6"/>
<path d="M192.4 42.6v15.4M46.7 64.2h28M71.8 61.5h2.9M72.6 61.5v2.7M72.6 67.7v3.6M96.1 61.3v23.5M104.1 61.1l.7 3.4M136.4 61.2l-.7 3.4M144.1 61.3v27.5M174.6 76.8h17.8M190.3 64.2h3.5M192.4 61.5v2.7"/>
<path d="M192.4 67.7v3.6M195.9 66.3v12.6M195.9 76.8h9.3M205.2 74.7v.3M208.7 76.8h3.5M38.8 82.7h53.8M38.8 99.4h57.3M99.6 97.3v12M140 93.2v17M143.5 95.3h58.2M147.6 86.7h54.1M28.3 108.6h3.5"/>
<path d="M35.3 106.5v3.2M35.3 108.6h9.3M39.3 116.2h3.2M41.4 109.2v3.5M41.4 116.2v2.7M44.6 106.5v7.6M48 108.6h17.8M61.9 115.7h17.2M61.9 117.2h17.2M77 108.7v3.5M77 115.7v1.5M101.7 111.4h6"/>
<path d="M105.6 104.4v3.5M105.6 111.4v7.5M132.9 112.3h5M135 105.3v3.5M135 112.3v6.6M174.6 103.6h17.8M191.3 116.2h2.5M193.4 109.2v3.5M193.4 116.2v2.7M195.9 101.5v12.6M195.9 103.6h9.3M205.2 101.5v1.3"/>
<path d="M208.7 103.6h3.5M41.4 122.4v15.4M77 120.7v8.6M105.6 122.4v17.1M135 122.4v17.8M193.4 122.4v15.4"/>
</g>
<g fill="#000" stroke="#000" stroke-width=".25">
<path d="M31.8 55l3.5 .6-3.5 .6zM44.6 55.6l3.4-.6v1.2zM72 58h1.2l-.6 3.5zM101.5 51.7l1.1-.2 .2 3.5zM137.8 51.5l1.2 .3-1.3 3.3zM191.9 58h1.1l-.6 3.5zM72.6 64.2l.6 3.5h-1.2zM103.4 57.7l1.3 3.3-1.2 .2zM137.1 57.7l-.1 3.6-1.2-.2zM192.4 64.2l.6 3.5h-1.1zM192.4 76.2l3.5 .6-3.5 .6zM205.2 76.8l3.5-.6v1.2z"/>
<path d="M35.3 82.7l3.5-.6v1.2zM35.3 99.4l3.5-.6v1.1zM92.6 82.1l3.5 .6-3.5 .6zM96.1 98.8l3.5 .6-3.5 .5zM140 95.3l3.5-.5v1.1zM144.1 86.7l3.5-.6v1.2zM201.7 86.1l3.5 .6-3.5 .6zM201.7 94.8l3.5 .5-3.5 .6zM31.8 108l3.5 .6-3.5 .6zM40.8 112.7h1.2l-.6 3.5zM44.6 108.6l3.4-.6v1.2zM76.4 112.2h1.2l-.6 3.5z"/>
<path d="M105 107.9h1.2l-.6 3.5zM134.4 108.8h1.2l-.6 3.5zM192.4 103l3.5 .6-3.5 .6zM192.8 112.7h1.2l-.6 3.5zM205.2 103.6l3.5-.6v1.2zM41.4 118.9l.6 3.5h-1.2zM77 117.2l.6 3.5h-1.2zM105.6 118.9l.6 3.5h-1.2zM135 118.9l.6 3.5h-1.2zM193.4 118.9l.6 3.5h-1.2z"/>
</g>
<!-- layer: Annotations -->
<path d="M145.8 55.3l1 .6-2.2 2.8zM59.5 117.2l1.7 3.1-1.1 .4z" fill="#000" stroke="#000" stroke-width=".25"/>
<path d="M231.4 35.1h-73.6l-11.5 20.5M60.6 120.5l10 28.8h99.6" fill="none" stroke="#000" stroke-width=".25"/>
<g font-size="7">
<text x="289" y="270.6">mafialice1.1</text>
<text x="289" y="278.1">TOP</text>
</g>
<g font-size="4.9">
<text x="161.1" y="28.5">8x Ø3 x 5 NO THREAD</text>
<text x="161.1" y="34.4">90 DEG ANGLED DRILL POINT</text>
<text x="100.5" y="37.4" transform="rotate(78 100.5 37.4)">5.47</text>
<text x="138" y="46.8" transform="rotate(-78 138 46.8)">5.47</text>
<text x="71.1" y="53.3" transform="rotate(-90 71.1 53.3)">5.47</text>
<text x="191" y="53.3" transform="rotate(-90 191 53.3)">5.47</text>
<text x="52.4" y="54.2">18.48</text>
<text x="175.5" y="75.4">18.48</text>
<text x="58.1" y="81.3">121.62</text>
<text x="167" y="85.3">122.12</text>
<text x="165.3" y="93.9">130.31</text>
<text x="59.8" y="97.9">128.49</text>
<text x="52.4" y="107.2">18.48</text>
<text x="175.5" y="102.2">18.48</text>
<text x="75.5" y="128.1" transform="rotate(-90 75.5 128.1)">3</text>
<text x="39.9" y="136.6" transform="rotate(-90 39.9 136.6)">5.47</text>
<text x="192" y="136.6" transform="rotate(-90 192 136.6)">5.47</text>
<text x="104.1" y="138.7" transform="rotate(-90 104.1 138.7)">15.01</text>
<text x="133.6" y="139.3" transform="rotate(-90 133.6 139.3)">13.33</text>
<text x="74" y="148.6">4x REQUIRES INCREASED TOLERANCES</text>
<text x="289" y="248.5">hali</text>
<text x="323" y="248.5">2022-03-10</text>
<text x="351.4" y="285.7">v1</text>
<text x="360" y="285.5">03/10/22</text>
<text x="399.1" y="285.7">2/3</text>
</g>
<g font-size="3.5">
<text x="39" y="8.8">1</text>
<text x="89" y="8.8">2</text>
<text x="139" y="8.8">3</text>
<text x="189" y="8.8">4</text>
<text x="239" y="8.8">5</text>
<text x="289" y="8.8">6</text>
<text x="339" y="8.8">7</text>
<text x="389" y="8.8">8</text>
<text x="16.3" y="30.2">A</text>
<text x="411.3" y="30.2">A</text>
<text x="16.3" y="78">B</text>
<text x="411.3" y="78">B</text>
<text x="16.2" y="125.9">C</text>
<text x="411.2" y="125.9">C</text>
<text x="16.2" y="173.7">D</text>
<text x="411.2" y="173.7">D</text>
<text x="16.3" y="221.6">E</text>
<text x="411.3" y="221.6">E</text>
<text x="16.4" y="269.4">F</text>
<text x="411.4" y="269.4">F</text>
<text x="39" y="290.8">1</text>
<text x="89" y="290.8">2</text>
<text x="139" y="290.8">3</text>
<text x="189" y="290.8">4</text>
<text x="239" y="290.8">5</text>
<text x="289" y="290.8">6</text>
<text x="339" y="290.8">7</text>
<text x="389" y="290.8">8</text>
</g>
<g font-size="2.5">
<text x="231" y="242.9">Dept.</text>
<text x="255" y="242.9">Technical reference</text>
<text x="289" y="242.9">Created by</text>
<text x="350" y="242.9">Approved by</text>
<text x="289" y="252.8">Document type</text>
<text x="350" y="252.8">Document status</text>
<text x="289" y="262.9">Title</text>
<text x="350" y="262.9">DWG No.</text>
<text x="350" y="279.9">Rev.</text>
<text x="360" y="279.9">Date of issue</text>
<text x="396" y="279.9">Sheet</text>
</g>
</svg>
